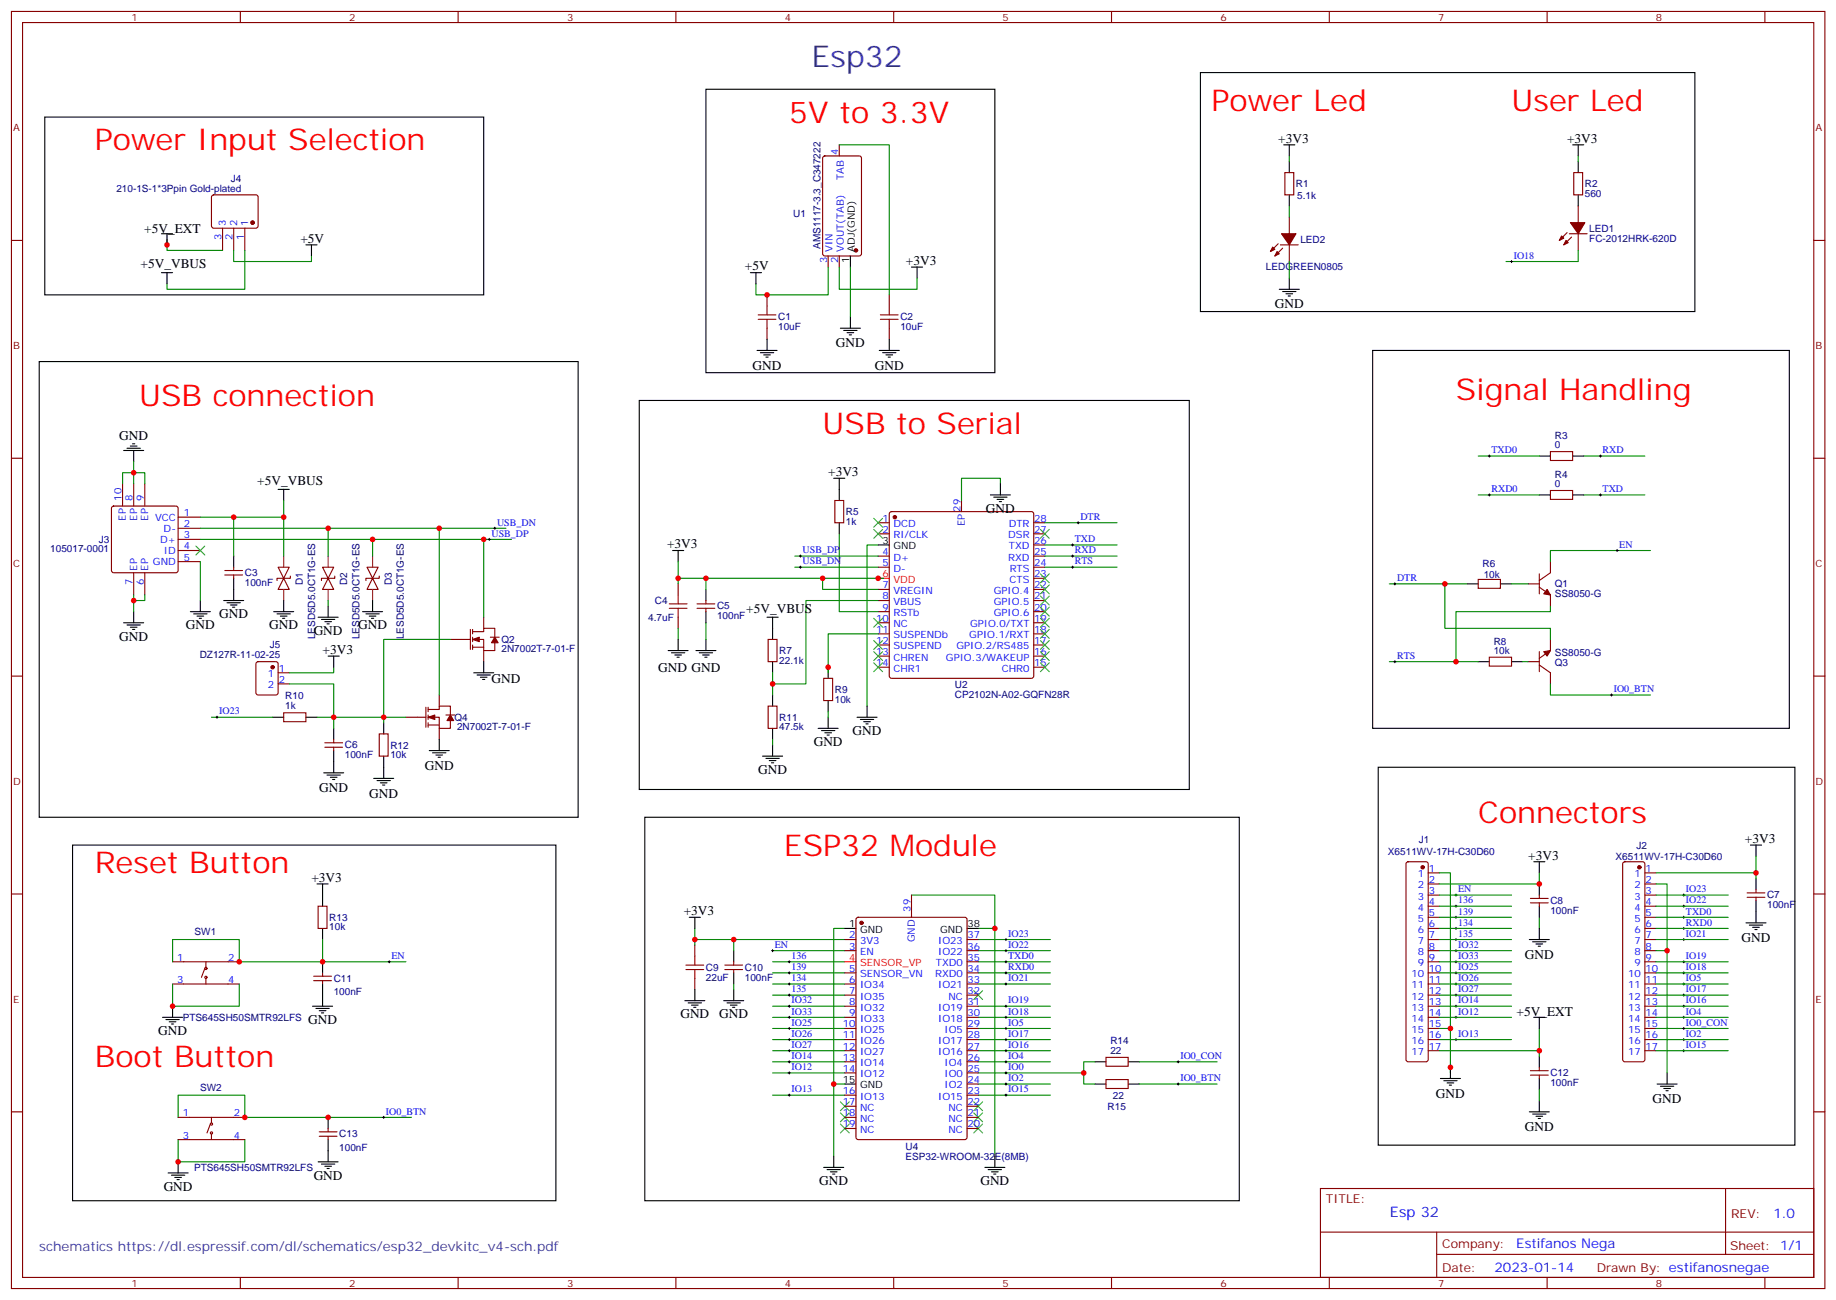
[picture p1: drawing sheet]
<svg xmlns="http://www.w3.org/2000/svg" width="583mm" height="413mm" viewBox="0 0 583 413" stroke-linecap="round" stroke-linejoin="round" font-family="sans-serif">
<g fill="none" stroke="#870000" stroke-width=".35">
<path d="M3.6 3.6h575.8v405.4h-575.8zM7.2 7.2h568.6v398.2h-568.6zM76.3 3.6v3.6M145.5 3.6v3.6M214.6 3.6v3.6M283.7 3.6v3.6M352.9 3.6v3.6M422 3.6v3.6M491.2 3.6v3.6M560.3 3.6v3.6M261.4 49.7l.5-.2h10.9l.7 .4v30.6l-.5 .7h-11.1l-.7-.4v-30.6zM266.5 46v3.5"/>
<path d="M407.9 54.8h2.8v7h-2.8zM499.6 54.8h2.9v7h-2.9zM3.6 76.3h3.6M67.4 62l.4-.2h13.4l.5 .2 .3 .5-.1 9.5-.7 .4h-13.6l-.5-.7v-9.2zM70.7 72.4v7.1M74.2 72.4v7.1M77.7 72.4v7.1M405.8 77.4l-2.5 2.4M406.5 77.7h5.7M407.2 78.8l-2.5 2.4M409.3 68.9v5.3M409.3 77.7v5.3"/>
<path d="M497.5 73.8l-2.4 2.5M498.2 74.2h5.7M498.9 75.2l-2.4 2.5M501.1 65.4v5.3M501.1 74.2v5.3M575.8 76.3h3.6M243.5 93.6v3.5M262.9 81.2v3.6M266.5 81.2v3.6M282.3 93.6v3.5M243.5 104.2v3.5M282.3 104.2v3.5"/>
<path d="M3.6 145.5h3.6M38.9 153.6v7M42.4 153.6v7M46 153.6v7M265 158.9h2.9v7h-2.9zM305.3 158.9v3.5M492.2 155.7h7.1v2.8h-7.1zM492.2 143.3h7.1v2.9h-7.1zM575.8 145.5h3.6M35.6 160.8l.5-.2h19.7l.5 .2 .3 .5v19.8l-.3 .5-.5 .2h-19.7l-.5-.2-.2-.5v-19.8zM56.6 164.1h7M56.6 167.7h7"/>
<path d="M56.6 171.2h7M56.6 174.7h7M56.6 178.3h7M278.8 165.9h3.5M278.8 169.4h3.5M278.8 176.5h3.5M282.6 162.6l.4-.2h44.5l.5 .2 .2 .5v51.5l-.2 .5-.5 .2h-44.5l-.5-.2-.2-.5v-51.5zM328.2 165.9h3.5M328.2 169.4h3.5M328.2 176.5h3.5M328.2 173h3.5M492.2 178.3v3.5l-3.5 2.5"/>
<path d="M42.4 181.8v7M46 181.8v7M71.4 182.5h5.6M71.4 181.1h5.6M74.2 180v1.1M74.2 182.5v1.1M88.3 180h3.5l-1.7 3.6zM90.1 183.6l1.7 3.5h-3.5zM92.2 182.8v.8h-4.3v.7M102.4 180h3.5l-1.7 3.6zM104.2 183.6l1.7 3.5h-3.5zM106.3 182.8v.8h-4.2v.7"/>
<path d="M116.5 180h3.6l-1.8 3.6zM118.3 183.6l1.8 3.5h-3.6zM120.4 182.8v.8h-4.2v.7M149.3 199.8v6.3M150 199.8v1.4M153.6 195.9v3.5M215.3 185.3v3.5M215.3 195.9v3.5M221.3 193.1h5.6M221.3 191.7h5.6M224.1 190.6v1.1M224.1 193.1v1"/>
<path d="M278.8 180h3.5M278.8 187.1h3.5M278.8 190.6h3.5M278.8 194.1h3.5M278.8 197.7h3.5M328.2 180h3.5M328.2 187.1h3.5M328.2 190.6h3.5M328.2 194.1h3.5M328.2 197.7h3.5M328.2 183.6h3.5M469.3 183.9h7.1v2.8h-7.1z"/>
<path d="M485.2 185.3h3.5M488.7 186.4l3.5 2.4v3.6M488.7 182.1v6.4M3.6 214.6h3.6M81.5 210.2l.5-.2h5.6l.6 .4 .1 9.5-.5 .6-5.8 .1-.7-.5-.1-9.4zM88.3 213.5h3.5M88.3 217.1h3.5M143 203h6.3M150 200.5h3.6v-1.1h3.5v2.8M150 203h3.6v3.5h3.5v-2.5M150 205.4h3.6M150 202.2v1.5"/>
<path d="M150 204.7v1.4M153.6 206.5v3.5M155.7 202.2h2.8M243.9 203h2.8v7h-2.8zM261.5 215.3h2.8v7.1h-2.8zM278.8 201.2h3.5M278.8 204.7h3.5M278.8 208.2h3.5M278.8 211.8h3.5M328.2 201.2h3.5M328.2 204.7h3.5M328.2 208.2h3.5"/>
<path d="M328.2 211.8h3.5M472.8 208.6h7.1v2.8h-7.1zM485.2 210h3.5M488.7 211.1l3.5 2.4v3.6M488.7 206.8v6.4M492.2 203v3.5l-3.5 2.5M575.8 214.6h3.6M90.1 226.2h7v2.9h-7zM103.1 237.2h5.7M103.1 235.8h5.7M105.9 234.7v1.1M105.9 237.2v1"/>
<path d="M120.4 232.9h2.8v7.1h-2.8zM128.9 227.6h6.3M135.2 224.5v6.3M135.9 225.2h3.6v-1.1h3.5v2.8M135.9 227.6h3.6v3.6h3.5v-2.5M135.9 230.1h3.6M135.9 224.5v1.4M135.9 226.9v1.5M135.9 229.4v1.4M139.5 220.6v3.5M139.5 231.2v3.5M141.6 226.9h2.8"/>
<path d="M243.9 224.1h2.8v7.1h-2.8zM446.6 273.7l.5-.2h5.6l.5 .2 .2 .5v62.1l-.2 .5-.5 .2h-5.6l-.5-.2-.2-.5v-62.1zM453.4 277h3.6M515.4 273.7l.5-.2h5.6l.5 .2 .2 .5v62.1l-.2 .5-.5 .2h-5.6l-.5-.2-.2-.5v-62.1zM522.2 277h3.5M3.6 283.7h3.6M101 287.6h2.8v7.1h-2.8zM220.6 300v3.5M268.2 298.2h3.5M272 291.4l.5-.3h33.8l.7 .5v69.4l-.4 .6-34.1 .1-.7-.5-.1-69.3zM289.4 284.1v7M307 298.2h3.6"/>
<path d="M453.4 280.6h3.6M453.4 284.1h3.6M453.4 287.6h3.6M453.4 291.1h3.6M453.4 294.7h3.6M453.4 298.2h3.6M485.9 286.6h5.6M485.9 285.2h5.6M488.7 284.1v1.1M488.7 286.6v1M522.2 280.6h3.5M522.2 284.1h3.5"/>
<path d="M522.2 287.6h3.5M522.2 291.1h3.5M522.2 294.7h3.5M522.2 298.2h3.5M554.7 284.8h5.6M554.7 283.4h5.6M557.5 282.3v1.1M557.5 284.8v1.1M575.8 283.7h3.6M54.8 312.3h21.2M54.8 305.3h21.2M65 307.4l-1 2.8"/>
<path d="M65.4 305.3v1.7M65.4 310.6v1.7M99.6 311.3h5.6M99.6 309.8h5.6M102.4 308.8v1M102.4 311.3v1M220.6 310.6v3.5M230.1 307.7h5.7M230.1 306.3h5.7M232.9 305.3v1M232.9 307.7v1.1M268.2 312.3h3.5"/>
<path d="M268.2 301.7h3.5M268.2 308.8h3.5M268.2 315.8h3.5M268.2 319.4h3.5M307 312.3h3.6M307 305.3h3.6M307 301.7h3.6M307 308.8h3.6M307 315.8h3.6M307 319.4h3.6M453.4 312.3h3.6M453.4 305.3h3.6"/>
<path d="M453.4 301.7h3.6M453.4 308.8h3.6M453.4 315.8h3.6M453.4 319.4h3.6M522.2 312.3h3.5M522.2 305.3h3.5M522.2 301.7h3.5M522.2 308.8h3.5M522.2 315.8h3.5M522.2 319.4h3.5M268.2 322.9h3.5M268.2 326.4h3.5"/>
<path d="M268.2 330h3.5M268.2 333.5h3.5M268.2 337h3.5M307 322.9h3.6M307 326.4h3.6M307 330h3.6M307 333.5h3.6M307 337h3.6M351.1 335.6h7.1v2.8h-7.1zM453.4 322.9h3.6M453.4 326.4h3.6M453.4 330h3.6"/>
<path d="M453.4 333.5h3.6M485.9 339.8h5.6M488.7 338.8v1M522.2 322.9h3.5M522.2 326.4h3.5M522.2 330h3.5M522.2 333.5h3.5M3.6 352.9h3.6M56.6 354.6h21.1M66.8 356.8l-1.1 2.8M67.1 354.6v1.8M67.1 359.9v1.8"/>
<path d="M101.4 359.2h5.6M104.2 358.2v1M268.2 354.6h3.5M268.2 340.5h3.5M268.2 347.6h3.5M268.2 351.1h3.5M268.2 358.2h3.5M307 354.6h3.6M307 340.5h3.6M307 344.1h3.6M307 347.6h3.6M307 351.1h3.6"/>
<path d="M307 358.2h3.6M351.1 342.7h7.1v2.8h-7.1zM485.9 341.2h5.6M488.7 341.2v1.1M575.8 352.9h3.6M56.6 361.7h21.1M101.4 360.6h5.6M104.2 360.6v1.1M419.2 377.2h156.6v28.2h-156.6zM547.8 377.2v20.9M419.2 391.1h156.5M456.1 398.1h119.6"/>
<path d="M456.1 391.1v14.1M76.3 405.4v3.6M145.5 405.4v3.6M214.6 405.4v3.6M283.7 405.4v3.6M352.9 405.4v3.6M422 405.4v3.6M491.2 405.4v3.6M560.3 405.4v3.6"/>
<circle cx="65.4" cy="310.2" r=".35"/>
<circle cx="65.4" cy="307.4" r=".35"/>
<circle cx="67.1" cy="356.8" r=".35"/>
<circle cx="67.1" cy="359.6" r=".35"/>
</g>
<g fill="#870000" stroke="#870000" stroke-width=".35">
<path d="M491.2 187.1l1 1.7-2.1-.3z"/>
<path d="M490.1 206.8l2.1-.3-1 1.7z"/>
<path d="M406.9 74.2h4.5l-2.1 3.5z"/>
<path d="M404 78.4l.7 .7-1.4 .7z"/>
<path d="M405.4 79.8l.8 .7-1.5 .7z"/>
<path d="M150 203l2.2-.8v1.5z"/>
<path d="M157.1 202.2l1.1 1.8h-2.2z"/>
<path d="M135.9 227.6l2.1-.7v1.5z"/>
<path d="M143 226.9l1 1.8h-2.1z"/>
<path d="M497.2 76.3l.7 .7-1.4 .7z"/>
<path d="M495.8 74.9l.7 .7-1.4 .7z"/>
<path d="M498.6 70.7h4.6l-2.1 3.5z"/>
<circle cx="271.7" cy="79.5" r=".53"/>
<circle cx="284.1" cy="164.1" r=".53"/>
<circle cx="80.2" cy="70.7" r=".53"/>
<circle cx="451.7" cy="275.3" r=".53"/>
<circle cx="520.5" cy="275.3" r=".53"/>
<circle cx="86.5" cy="211.8" r=".53"/>
<circle cx="273.5" cy="292.9" r=".53"/>
</g>
<g fill="none" stroke="#000" stroke-width=".35">
<path d="M14.2 37.1h139.4v56.5h-139.4zM224.1 28.3h91.7v90h-91.7zM381.1 23h157v75.9h-157zM407.6 46h3.5M409.3 46v3.5M409.3 51.3v3.5M499.3 46h3.5M501.1 46v3.5M501.1 51.3v3.5M51.3 74.2h3.5M53 74.2v3.5M97.1 77.7h3.5"/>
<path d="M98.9 77.7v3.5M409.3 61.8v3.6M501.1 61.8v3.6M51.3 86.5h3.5M53 86.5v3.6M238.2 86.5h3.6M240 86.5v3.6M270 81.2v3.6M289.4 84.8h3.5M291.1 84.8v3.5M406.2 91.8h6.3M407.2 92.5h4.2"/>
<path d="M408.3 93.2h2.1M409 93.9h.7M409.3 88.3v3.5M12.5 114.8h171.1v144.6h-171.1zM240.3 111.2h6.4M241.4 111.9h4.2M242.5 112.6h2.1M243.2 113.3h.7M243.5 107.7v3.5M266.8 104.2h6.4M267.9 104.9h4.2M268.9 105.6h2.1"/>
<path d="M269.6 106.3h.7M270 100.6v3.6M279.2 111.2h6.3M280.2 111.9h4.2M281.3 112.6h2.1M282 113.3h.7M282.3 107.7v3.5M435.8 111.2h132.3v120h-132.3zM203 127.1h174.6v123.5h-174.6zM39.3 143h6.3M40.3 142.3h4.3M41.4 141.6h2.1"/>
<path d="M42.1 140.9h.7M42.4 143v3.5M88.3 155.3h3.5M90.1 155.3v3.6M264.7 151.8h3.5M266.5 151.8v7.1M314.4 157.1h6.4M315.5 157.8h4.2M316.5 158.5h2.2M317.3 159.2h.7M317.6 153.6v3.5M488.7 157.1h3.5"/>
<path d="M488.7 144.7h3.5M499.3 157.1h3.5M499.3 144.7h3.5M74.2 176.5v3.5M213.5 174.7h3.6M215.3 174.7v3.6M266.5 165.9v3.5M278.8 173h3.5M39.3 197.7h6.3M40.3 198.4h4.3M41.4 199.1h2.1M42.1 199.8h.7"/>
<path d="M42.4 194.1v3.6M60.4 194.1h6.4M61.5 194.8h4.2M62.5 195.5h2.2M63.3 196.3h.7M63.6 190.6v3.5M71 190.6h6.4M72.1 191.3h4.2M73.1 192h2.1M73.8 192.7h.7M74.2 183.6v7M86.9 194.1h6.3"/>
<path d="M87.9 194.8h4.3M89 195.5h2.1M89.7 196.3h.7M90.1 190.6v3.5M101 195.9h6.4M102.1 196.6h4.2M103.1 197.3h2.1M103.8 198h.7M104.2 192.4v3.5M115.1 194.1h6.4M116.2 194.8h4.2M117.2 195.5h2.1"/>
<path d="M117.9 196.3h.7M118.3 190.6v3.5M224.1 187.1v3.5M224.1 194.1v3.6M243.5 195.9h3.6M245.3 195.9v7.1M465.8 185.3h3.5M476.4 185.3h3.5M104.2 208.2h3.5M105.9 208.2v3.6M150.4 213.5h6.3M151.4 214.2h4.3"/>
<path d="M152.5 214.9h2.1M153.2 215.7h.7M153.6 210v3.5M212.1 206.5h6.4M213.2 207.2h4.2M214.2 207.9h2.2M214.9 208.6h.8M215.3 203v3.5M220.9 206.5h6.4M222 207.2h4.2M223.1 207.9h2.1M223.8 208.6h.7"/>
<path d="M224.1 203v3.5M245.3 210v3.5M262.9 211.8v3.5M469.3 210h3.5M479.9 210h3.5M86.5 227.6h3.6M97.1 227.6h3.5M105.9 231.2v3.5M105.9 238.2v7.1M121.8 229.4v3.5M121.8 240v7.1M136.3 238.2h6.3"/>
<path d="M137.3 238.9h4.3M138.4 239.6h2.1M139.5 234.7v3.5M242.1 240h6.4M245.3 220.6v3.5M245.3 231.2v3.5M245.3 236.5v3.5M259.8 231.2h6.3M260.8 231.9h4.2M261.9 232.6h2.1M262.6 233.3h.7M262.9 222.4v3.5"/>
<path d="M262.9 227.6v3.6M272.1 227.6h6.3M273.2 228.4h4.2M274.2 229.1h2.1M274.9 229.8h.7M275.3 224.1v3.5M102.8 245.3h6.3M103.8 246h4.3M104.9 246.7h2.1M105.6 247.4h.7M118.6 247.1h6.4M119.7 247.8h4.2"/>
<path d="M120.8 248.5h2.1M121.5 249.2h.7M139.1 240.3h.7M204.7 259.4h188.8v121.7h-188.8zM243.2 240.7h4.2M244.2 241.4h2.1M244.9 242.1h.7M437.6 243.5h132.2v120h-132.2zM23 268.2h153.5v112.9h-153.5zM486.9 273.5h3.6M488.7 273.5v3.5M555.7 268.2h3.6"/>
<path d="M557.5 268.2v3.5M557.5 278.8v3.5M100.6 280.6h3.6M102.4 280.6v7M102.4 294.7v3.5M218.8 291.1h3.6M220.6 291.1v3.6M268.2 294.7h3.5M307 294.7h3.6M485.5 298.2h6.4M486.6 298.9h4.2M487.6 299.6h2.2"/>
<path d="M488.7 280.6v3.5M488.7 287.6v3.5M488.7 294.7v3.5M554.3 292.9h6.4M555.4 293.6h4.2M556.4 294.3h2.2M557.1 295h.7M557.5 285.9v7M54.8 319.4v3.5M99.2 319.4h6.4M102.4 305.3v3.5M102.4 312.3v7.1"/>
<path d="M217.4 317.6h6.4M218.5 318.3h4.2M219.5 319h2.2M220.2 319.7h.7M220.6 314.1v3.5M229.8 317.6h6.3M230.8 318.3h4.3M231.9 319h2.1M232.6 319.7h.7M232.9 301.7v3.6M232.9 308.8v3.5M232.9 314.1v3.5"/>
<path d="M488.4 300.3h.7M51.6 322.9h6.4M52.7 323.6h4.2M53.7 324.3h2.1M54.4 325h.7M100.3 320.1h4.2M101.4 320.8h2.1M102.1 321.5h.7M347.6 337h3.5M358.2 337h3.5M460.5 338.8v3.5M486.9 322.9h3.6"/>
<path d="M488.7 322.9v3.5M488.7 335.2v3.6M104.2 354.6v3.6M268.2 344.1h3.5M347.6 344.1h3.5M358.2 344.1h3.5M457.3 342.3h6.4M458.4 343h4.2M459.4 343.7h2.1M460.1 344.4h.7M485.5 352.9h6.4M486.6 353.6h4.2"/>
<path d="M487.6 354.3h2.2M488.4 355h.7M488.7 342.3v3.5M488.7 349.4v3.5M526.1 344.1h6.3M527.2 344.8h4.2M528.2 345.5h2.1M528.9 346.2h.7M529.3 340.5v3.6M53.4 372.3h6.3M54.4 373h4.3M55.5 373.7h2.1"/>
<path d="M56.2 374.4h.7M56.6 368.8v3.5M101 368.8h6.4M102.1 369.5h4.2M103.1 370.2h2.1M103.8 370.9h.7M104.2 361.7v7.1M261.5 370.5h6.4M262.6 371.2h4.2M263.6 371.9h2.1M264.3 372.6h.7M264.7 367v3.5"/>
<path d="M312.7 370.5h6.3M313.7 371.2h4.3M314.8 371.9h2.1M315.5 372.6h.7M315.8 367v3.5"/>
</g>
<path d="M90.1 176.5v3.5M104.2 176.5v3.5M118.3 176.5v3.5M90.1 187.1v3.5M104.2 187.1v3.5M118.3 187.1v3.5" fill="none" stroke="#8c2424" stroke-width=".35"/>
<g fill="none" stroke="#a10000" stroke-width=".35">
<path d="M240.7 99.9h5.6M243.5 97.1v2.8M279.5 99.9h5.7M282.3 97.1v2.8M240.7 101.4h5.6M243.5 101.4v2.8M279.5 101.4h5.7M282.3 101.4v2.8M212.5 193.1h5.6M212.5 191.7h5.6M215.3 188.8v2.9M215.3 193.1v2.8"/>
<path d="M217.8 307.7h5.6M217.8 306.3h5.6M220.6 303.5v2.8M220.6 307.7v2.9"/>
</g>
<g fill="none" stroke="#008700" stroke-width=".35">
<path d="M266.5 46h15.8v47.6M409.3 49.5v1.8M501.1 49.5v1.8M53 76v3.5h17.7M74.2 79.5v3.5h24.7v-1.8M77.7 79.5v12.3h-24.7v-1.7M409.3 65.4v3.5M501.1 79.5v3.5h-23M262.9 84.8v8.8h-22.9v-3.5M266.5 84.8v7h24.6v-3.5M270 84.8v15.8M409.3 83v5.3"/>
<path d="M38.9 153.6v-3.6h7.1v3.6M42.4 146.5v7.1M90.1 158.9v5.2M317.6 153.6v-1.8h-12.3v7.1M469.3 144.7h19.4M469.3 157.1h19.4M502.8 144.7h19.4M502.8 157.1h19.4M63.6 164.1h10.6v12.4M63.6 167.7h97M63.6 171.2h98.8M63.6 178.3v12.3"/>
<path d="M74.2 164.1h15.9v12.4M104.2 167.7v8.8M118.3 171.2v5.3M139.5 167.7v52.9M153.6 171.2v24.7M215.3 178.3v5.3M252.3 176.5h26.5M266.5 169.4v24.7h12.3M278.8 173h-3.5v51.1M331.7 176.5h22.9M331.7 165.9h22.9M331.7 173h22.9"/>
<path d="M524 174.7h-31.8v3.6M42.4 188.8v5.3M46 188.8v1.8h-3.6M104.2 190.6v1.8M215.3 199.4v3.6M224.1 183.6v3.5M224.1 197.7v5.3M252.3 180h26.5M261.2 183.6v3.5h17.6M278.8 190.6h-22.9v26.5h-10.6M280.6 183.6h-65.3v1.7M331.7 180h22.9"/>
<path d="M441.1 185.3h17.6M465.8 185.3h-7.1v14.1h33.5v3.6M479.9 185.3h5.3M492.2 192.4v1.7h-30v15.9h7.1M91.8 217.1h14.1v10.5h-5.3M105.9 211.8v1.7h-14.1M143 203h-21.2v24.6h7.1M245.3 213.5v7.1M278.8 201.2h-15.9v12.3M441.1 210h21.1M483.4 210h1.8M492.2 217.1v3.5h31.8"/>
<path d="M67.1 227.6h19.4M121.8 229.4v-1.8h-15.9v3.6M245.3 234.7v1.8M262.9 225.9v1.7M457 277h3.5v63.5M488.7 277v3.6h-31.7M557.5 271.7v5.3h-31.8M557.5 277v1.8M102.4 298.2v7.1M220.6 294.7v3.5M232.9 298.2v3.5M268.2 298.2h-47.6v1.8"/>
<path d="M268.2 294.7h-3.5v72.3M289.4 284.1h26.4v10.6M310.6 294.7h5.2v72.3M310.6 298.2h22.9M457 298.2h22.9M457 294.7h22.9M457 291.1h22.9M457 287.6h22.9M457 284.1h22.9M488.7 291.1v3.6M525.7 280.6h3.6v59.9M525.7 298.2h23"/>
<path d="M525.7 294.7h23M525.7 291.1h23M525.7 287.6h23M525.7 284.1h23M54.8 312.3v7.1h21.2v-7.1M54.8 305.3v-7.1h21.2v7.1h52.9M232.9 312.3v1.8M245.3 301.7h22.9M245.3 305.3h22.9M245.3 308.8h22.9M245.3 312.3h22.9M245.3 319.4h22.9"/>
<path d="M245.3 315.8h22.9M310.6 301.7h22.9M310.6 305.3h22.9M310.6 308.8h22.9M310.6 312.3h22.9M310.6 319.4h22.9M457 301.7h22.9M457 305.3h22.9M457 308.8h22.9M457 312.3h22.9M457 319.4h22.9M457 315.8h22.9"/>
<path d="M525.7 301.7h3.6M525.7 305.3h23M525.7 308.8h23M525.7 312.3h23M525.7 319.4h23M525.7 315.8h23M245.3 322.9h22.9M245.3 326.4h22.9M245.3 337h22.9M245.3 333.5h22.9M245.3 330h22.9M310.6 322.9h22.9"/>
<path d="M310.6 326.4h22.9M310.6 337h22.9M310.6 333.5h22.9M310.6 330h22.9M347.6 337h-3.5v7.1h3.5M361.7 337h24.7M457 322.9h22.9M457 326.4h3.5M457 330h22.9M488.7 326.4v7.1h-31.7M488.7 333.5v1.7M525.7 326.4h23"/>
<path d="M525.7 322.9h23M525.7 333.5h23M525.7 330h23M56.6 354.6v-7h21.1v7h52.9M245.3 340.5h22.9M245.3 347.6h22.9M264.7 344.1h3.5M310.6 340.5h33.5M310.6 344.1h22.9M310.6 347.6h22.9M361.7 344.1h24.7M488.7 345.8v3.6"/>
<path d="M56.6 361.7v7.1h21.1v-7.1"/>
</g>
<g fill="none" stroke="#000" stroke-width=".32">
<path d="M479.5 83h.7M479.9 82.7v.7M472.5 144.7h.7M472.5 157.1h.7M472.8 144.4v.7M472.8 156.7v.7M507.8 144.7h.7M507.8 157.1h.7M508.1 144.4v.7M508.1 156.7v.7M155 171.2h.7M155.3 170.9v.7"/>
<path d="M156.7 167.7h.7M157.1 167.3v.7M253.8 176.5h.7M254.1 176.1v.7M254.1 179.7v.7M340.2 176.5h.7M340.2 173h.7M340.5 172.6v.7M340.5 176.1v.7M340.5 179.7v.7M341.9 165.9h.8M342.3 165.6v.7"/>
<path d="M513 174.7h.8M513.4 174.4v.7M253.8 180h.7M340.2 180h.7M442.5 185.3h.7M442.8 185v.7M442.5 210h.7M442.8 209.7v.7M68.5 227.6h.8M68.9 227.3v.7M511.3 220.6h.7M511.6 220.2v.7"/>
<path d="M319 298.2h.7M319.4 297.9v.7M461.9 298.2h.7M461.9 287.6h.7M461.9 291.1h.7M461.9 294.7h.7M461.9 284.1h.7M462.2 283.7v.7M462.2 287.3v.7M462.2 290.8v.7M462.2 294.3v.7M462.2 297.9v.7"/>
<path d="M534.2 298.2h.7M534.2 287.6h.7M534.2 291.1h.7M534.2 294.7h.7M534.2 284.1h.7M534.6 283.7v.7M534.6 287.3v.7M534.6 290.8v.7M534.6 294.3v.7M534.6 297.9v.7M123.2 305.3h.7M123.6 304.9v.7"/>
<path d="M244.9 301.7h.7M245.3 301.4v.7M250.2 305.3h.7M250.2 319.4h.7M250.2 312.3h.7M250.2 315.8h.7M250.2 308.8h.7M250.6 304.9v.7M250.6 308.4v.7M250.6 312v.7M250.6 315.5v.7M250.6 319v.7"/>
<path d="M319 305.3h.7M319 301.7h.7M319 319.4h.7M319 312.3h.7M319 308.8h.7M319.4 301.4v.7M319.4 304.9v.7M319.4 308.4v.7M319.4 312v.7M319.4 319v.7M461.9 305.3h.7M461.9 301.7h.7"/>
<path d="M461.9 319.4h.7M461.9 312.3h.7M461.9 315.8h.7M461.9 308.8h.7M462.2 301.4v.7M462.2 304.9v.7M462.2 308.4v.7M462.2 312v.7M462.2 315.5v.7M462.2 319v.7M534.2 305.3h.7M534.2 319.4h.7"/>
<path d="M534.2 312.3h.7M534.2 315.8h.7M534.2 308.8h.7M534.6 304.9v.7M534.6 308.4v.7M534.6 312v.7M534.6 315.5v.7M534.6 319v.7M250.2 337h.7M250.2 333.5h.7M250.2 330h.7M250.2 322.9h.7"/>
<path d="M250.2 326.4h.7M250.6 322.5v.8M250.6 326.1v.7M250.6 329.6v.7M250.6 333.1v.7M250.6 336.7v.7M319 337h.7M319 333.5h.7M319 330h.7M319 322.9h.7M319 326.4h.7M319.4 322.5v.8"/>
<path d="M319.4 326.1v.7M319.4 329.6v.7M319.4 333.1v.7M319.4 336.7v.7M373.7 337h.7M374.1 336.7v.7M461.9 330h.7M461.9 322.9h.7M462.2 322.5v.8M462.2 329.6v.7M534.2 333.5h.7M534.2 330h.7"/>
<path d="M534.2 322.9h.7M534.2 326.4h.7M534.6 322.5v.8M534.6 326.1v.7M534.6 329.6v.7M534.6 333.1v.7M121.5 354.6h.7M121.8 354.3v.7M250.2 340.5h.7M250.2 347.6h.7M250.6 340.2v.7M250.6 347.2v.7"/>
<path d="M319 340.5h.7M319 347.6h.7M319 344.1h.7M319.4 340.2v.7M319.4 343.7v.7M319.4 347.2v.7M373.7 344.1h.7M374.1 343.7v.7"/>
</g>
<path d="M278.8 183.6h3.5M268.2 305.3h3.5" fill="none" stroke="#f00" stroke-width=".35"/>
<g fill="none" stroke="#3c3" stroke-width=".35">
<path d="M62.2 173.3l2.8 2.8M65 173.3l-2.8 2.8M277.4 164.5l2.8 2.8M277.4 168l2.8 2.9M280.2 164.5l-2.8 2.8M280.2 168l-2.8 2.9M330.3 168l2.8 2.9M333.1 168l-2.8 2.9M277.4 196.3l2.8 2.8M280.2 196.3l-2.8 2.8M330.3 199.8l2.8 2.8M330.3 196.3l2.8 2.8"/>
<path d="M330.3 192.7l2.8 2.8M330.3 182.1l2.8 2.9M330.3 185.7l2.8 2.8M330.3 189.2l2.8 2.8M333.1 199.8l-2.8 2.8M333.1 196.3l-2.8 2.8M333.1 192.7l-2.8 2.8M333.1 182.1l-2.8 2.9M333.1 185.7l-2.8 2.8M333.1 189.2l-2.8 2.8M277.4 210.4l2.8 2.8M277.4 203.3l2.8 2.8"/>
<path d="M277.4 206.8l2.8 2.9M280.2 210.4l-2.8 2.8M280.2 203.3l-2.8 2.8M280.2 206.8l-2.8 2.9M330.3 210.4l2.8 2.8M330.3 206.8l2.8 2.9M330.3 203.3l2.8 2.8M333.1 210.4l-2.8 2.8M333.1 206.8l-2.8 2.9M333.1 203.3l-2.8 2.8M309.1 314.4l2.9 2.9M312 314.4l-2.9 2.9"/>
<path d="M266.8 356.8l2.8 2.8M266.8 353.2l2.8 2.9M266.8 349.7l2.8 2.8M269.6 356.8l-2.8 2.8M269.6 353.2l-2.8 2.9M269.6 349.7l-2.8 2.8M309.1 356.8l2.9 2.8M309.1 353.2l2.9 2.9M309.1 349.7l2.9 2.8M312 356.8l-2.9 2.8M312 353.2l-2.9 2.9M312 349.7l-2.9 2.8"/>
</g>
<g fill="#c00">
<circle cx="54.8" cy="319.4" r=".88"/>
<circle cx="76" cy="305.3" r=".88"/>
<circle cx="77.7" cy="354.6" r=".88"/>
<circle cx="56.6" cy="368.8" r=".88"/>
<circle cx="102.4" cy="305.3" r=".88"/>
<circle cx="104.2" cy="354.6" r=".88"/>
<circle cx="232.9" cy="298.2" r=".88"/>
<circle cx="220.6" cy="298.2" r=".88"/>
<circle cx="264.7" cy="344.1" r=".88"/>
<circle cx="315.8" cy="294.7" r=".88"/>
<circle cx="262.9" cy="211.8" r=".88"/>
<circle cx="245.3" cy="217.1" r=".88"/>
<circle cx="261.2" cy="183.6" r=".88"/>
<circle cx="224.1" cy="183.6" r=".88"/>
<circle cx="278.8" cy="183.6" r=".88"/>
<circle cx="215.3" cy="183.6" r=".88"/>
<circle cx="104.2" cy="167.7" r=".88"/>
<circle cx="118.3" cy="171.2" r=".88"/>
<circle cx="74.2" cy="164.1" r=".88"/>
<circle cx="42.4" cy="150" r=".88"/>
<circle cx="42.4" cy="190.6" r=".88"/>
<circle cx="90.1" cy="164.1" r=".88"/>
<circle cx="243.5" cy="93.6" r=".88"/>
<circle cx="344.1" cy="340.5" r=".88"/>
<circle cx="53" cy="77.7" r=".88"/>
<circle cx="460.5" cy="326.4" r=".88"/>
<circle cx="460.5" cy="338.8" r=".88"/>
<circle cx="529.3" cy="301.7" r=".88"/>
<circle cx="488.7" cy="280.6" r=".88"/>
<circle cx="557.5" cy="277" r=".88"/>
<circle cx="488.7" cy="333.5" r=".88"/>
<circle cx="139.5" cy="167.7" r=".88"/>
<circle cx="121.8" cy="227.6" r=".88"/>
<circle cx="105.9" cy="227.6" r=".88"/>
<circle cx="458.7" cy="185.3" r=".88"/>
<circle cx="462.2" cy="210" r=".88"/>
<circle cx="153.6" cy="171.2" r=".88"/>
</g>
<text font-size="9.5" fill="#609" x="257.6" y="21.3">Esp32</text>
<g font-size="9.5" fill="#f00">
<text x="384.6" y="35.4">Power Led</text>
<text x="479.9" y="35.4">User Led</text>
<text x="250.6" y="38.9">5V to 3.3V</text>
<text x="30.1" y="47.7">Power Input Selection</text>
<text x="44.2" y="128.9">USB connection</text>
<text x="462.2" y="127.1">Signal Handling</text>
<text x="261.2" y="137.7">USB to Serial</text>
<text x="469.3" y="261.2">Connectors</text>
<text x="248.8" y="271.7">ESP32 Module</text>
<text x="30.1" y="277">Reset Button</text>
<text x="30.1" y="338.8">Boot Button</text>
</g>
<text font-size="4.6" fill="#00f" x="441.3" y="386.3">Esp 32</text>
<g font-size="4.2">
<text x="405.8" y="45.3">+3V3</text>
<text x="497.5" y="45.3">+3V3</text>
<text x="45.8" y="73.8">+5V_EXT</text>
<text x="95.4" y="77">+5V</text>
<text x="44.7" y="85.2">+5V_VBUS</text>
<text x="236.5" y="85.8">+5V</text>
<text x="287.6" y="84.1">+3V3</text>
<text x="404.7" y="97.9">GND</text>
<text x="265.4" y="110.2">GND</text>
<text x="238.9" y="117.3">GND</text>
<text x="277.7" y="117.3">GND</text>
<text x="37.9" y="139.8">GND</text>
<text x="81.7" y="153.9">+5V_VBUS</text>
<text x="262.9" y="151.1">+3V3</text>
<text x="313" y="162.7">GND</text>
<text x="211.8" y="174">+3V3</text>
<text x="69.6" y="196.3">GND</text>
<text x="236.9" y="194.5">+5V_VBUS</text>
<text x="37.9" y="203.3">GND</text>
<text x="59" y="199.8">GND</text>
<text x="85.5" y="199.8">GND</text>
<text x="99.6" y="201.5">GND</text>
<text x="113.7" y="199.8">GND</text>
<text x="102.4" y="207.5">+3V3</text>
<text x="209" y="213.2">GND GND</text>
<text x="156" y="216.7">GND</text>
<text x="270.7" y="233.3">GND</text>
<text x="258.3" y="236.8">GND</text>
<text x="134.9" y="244.3">GND</text>
<text x="240.7" y="245.6">GND</text>
<text x="101.4" y="251.4">GND</text>
<text x="117.2" y="253.1">GND</text>
<text x="554" y="267.5">+3V3</text>
<text x="485.2" y="272.8">+3V3</text>
<text x="98.9" y="279.9">+3V3</text>
<text x="217.1" y="290.4">+3V3</text>
<text x="552.9" y="299">GND</text>
<text x="484.1" y="304.3">GND</text>
<text x="216" y="323.3">GND</text>
<text x="228.4" y="323.3">GND</text>
<text x="481.5" y="322.5">+5V_EXT</text>
<text x="50.2" y="328.5">GND</text>
<text x="97.8" y="325">GND</text>
<text x="455.9" y="348.4">GND</text>
<text x="524.7" y="350.1">GND</text>
<text x="484.1" y="359">GND</text>
<text x="52" y="377.9">GND</text>
<text x="99.6" y="374.4">GND</text>
<text x="260.1" y="376.2">GND</text>
<text x="311.3" y="376.2">GND</text>
</g>
<g font-size="4.2" fill="#00f">
<text x="563" y="386.5">1.0</text>
<text x="481.4" y="396">Estifanos Nega</text>
<text x="474.5" y="403.9">2023-01-14</text>
</g>
<text font-size="4.2" fill="#609" x="12.5" y="397">schematics https://dl.espressif.com/dl/schematics/esp32_devkitc_v4-sch.pdf</text>
<g font-size="3.9" fill="#800">
<text x="421" y="381.8">TITLE:</text>
<text x="549.6" y="386.5">REV:</text>
<text x="457.9" y="396">Company:</text>
<text x="549.2" y="396.6">Sheet: 1/1</text>
<text x="457.9" y="403.7">Date:</text>
<text x="506.9" y="403.8">Drawn By: estifanosnegae</text>
</g>
<g font-size="3.2" fill="#800">
<text x="41.7" y="6.6">1</text>
<text x="110.9" y="6.6">2</text>
<text x="180" y="6.6">3</text>
<text x="249.2" y="6.6">4</text>
<text x="318.3" y="6.6">5</text>
<text x="387.5" y="6.6">6</text>
<text x="456.6" y="6.6">7</text>
<text x="525.7" y="6.6">8</text>
<text x="4.2" y="41.7">A</text>
<text x="576.4" y="41.7">A</text>
<text x="4.2" y="110.9">B</text>
<text x="576.4" y="110.9">B</text>
<text x="4.2" y="180">C</text>
<text x="576.4" y="180">C</text>
<text x="4.2" y="249.2">D</text>
<text x="576.4" y="249.2">D</text>
<text x="4.2" y="318.3">E</text>
<text x="576.4" y="318.3">E</text>
<text x="41.7" y="408.4">1</text>
<text x="110.9" y="408.4">2</text>
<text x="180" y="408.4">3</text>
<text x="249.2" y="408.4">4</text>
<text x="318.3" y="408.4">5</text>
<text x="387.5" y="408.4">6</text>
<text x="456.6" y="408.4">7</text>
<text x="525.7" y="408.4">8</text>
</g>
<g font-size="3.2" fill="#00f">
<text x="266.1" y="49.3" transform="rotate(-90 266.1 49.3)">4</text>
<text x="267.9" y="57.1" transform="rotate(-90 267.9 57.1)">TAB</text>
<text x="71.7" y="71.7" transform="rotate(-90 71.7 71.7)">3</text>
<text x="75.2" y="71.7" transform="rotate(-90 75.2 71.7)">2</text>
<text x="78.8" y="71.7" transform="rotate(-90 78.8 71.7)">1</text>
<text x="70.3" y="76.2" transform="rotate(-90 70.3 76.2)">3</text>
<text x="73.8" y="76.2" transform="rotate(-90 73.8 76.2)">2</text>
<text x="77.4" y="76.2" transform="rotate(-90 77.4 76.2)">1</text>
<text x="262.6" y="83.4" transform="rotate(-90 262.6 83.4)">3</text>
<text x="264.3" y="79.9" transform="rotate(-90 264.3 79.9)">VIN</text>
<text x="266.1" y="83.4" transform="rotate(-90 266.1 83.4)">2</text>
<text x="267.9" y="79.9" transform="rotate(-90 267.9 79.9)">VOUT(TAB)</text>
<text x="480.6" y="82.1">IO18</text>
<text x="473.5" y="143.9">TXD0</text>
<text x="508.8" y="143.9">RXD</text>
<text x="38.6" y="158.9" transform="rotate(-90 38.6 158.9)">10</text>
<text x="42.1" y="158.9" transform="rotate(-90 42.1 158.9)">8</text>
<text x="45.6" y="158.9" transform="rotate(-90 45.6 158.9)">9</text>
<text x="473.5" y="156.2">RXD0</text>
<text x="508.8" y="156.2">TXD</text>
<text x="40" y="165.2" transform="rotate(-90 40 165.2)">EP</text>
<text x="43.5" y="165.2" transform="rotate(-90 43.5 165.2)">EP</text>
<text x="47" y="165.2" transform="rotate(-90 47 165.2)">EP</text>
<text x="49.2" y="165.2">VCC</text>
<text x="58.3" y="163.8">1</text>
<text x="58.3" y="167.3">2</text>
<text x="157.8" y="166.8">USB_DN</text>
<text x="280.1" y="165.6">1</text>
<text x="283.6" y="167.3">DCD</text>
<text x="304.9" y="162.4" transform="rotate(-90 304.9 162.4)">29</text>
<text x="306.3" y="167" transform="rotate(-90 306.3 167)">EP</text>
<text x="320.3" y="167.3">DTR</text>
<text x="328.4" y="165.6">28</text>
<text x="343" y="165">DTR</text>
<text x="50.8" y="172.3">D+</text>
<text x="52" y="168.7">D-</text>
<text x="58.3" y="170.9">3</text>
<text x="156" y="170.3">USB_DP</text>
<text x="280.1" y="169.1">2</text>
<text x="283.6" y="170.9">RI/CLK</text>
<text x="320.1" y="170.9">DSR</text>
<text x="328.4" y="172.6">26</text>
<text x="328.4" y="169.1">27</text>
<text x="341.2" y="172.1">TXD</text>
<text x="514.1" y="173.8">EN</text>
<text x="48.6" y="179.3">GND</text>
<text x="52.1" y="175.8">ID</text>
<text x="58.3" y="174.4">4</text>
<text x="58.3" y="177.9">5</text>
<text x="254.8" y="175.6">USB_DP</text>
<text x="254.8" y="179.1">USB_DN</text>
<text x="280.1" y="176.1">4</text>
<text x="280.1" y="179.7">5</text>
<text x="283.6" y="177.9">D+</text>
<text x="320.1" y="177.9">RXD</text>
<text x="320.3" y="174.4">TXD</text>
<text x="328.4" y="179.7">24</text>
<text x="328.4" y="176.1">25</text>
<text x="341.2" y="175.6">RXD</text>
<text x="341.2" y="179.1">RTS</text>
<text x="42.1" y="185.6" transform="rotate(-90 42.1 185.6)">7</text>
<text x="43.5" y="181.1" transform="rotate(-90 43.5 181.1)">EP</text>
<text x="45.6" y="185.6" transform="rotate(-90 45.6 185.6)">6</text>
<text x="47" y="181.1" transform="rotate(-90 47 181.1)">EP</text>
<text x="283.6" y="181.4">D-</text>
<text x="320.5" y="185">CTS</text>
<text x="320.6" y="181.4">RTS</text>
<text x="328.4" y="183.2">23</text>
<text x="443.5" y="184.4">DTR</text>
<text x="280.1" y="186.7">7</text>
<text x="280.1" y="190.3">8</text>
<text x="283.6" y="188.5">VREGIN</text>
<text x="315.5" y="188.5">GPIO.4</text>
<text x="328.4" y="190.3">21</text>
<text x="328.4" y="186.7">22</text>
<text x="278.1" y="197.3">10</text>
<text x="280.1" y="193.8">9</text>
<text x="283.6" y="192">VBUS</text>
<text x="283.6" y="195.5">RSTb</text>
<text x="315.5" y="195.5">GPIO.6</text>
<text x="315.5" y="192">GPIO.5</text>
<text x="328.4" y="197.3">19</text>
<text x="328.4" y="193.8">20</text>
<text x="278.1" y="200.8">11</text>
<text x="283.6" y="199.1">NC</text>
<text x="283.6" y="202.6">SUSPENDb</text>
<text x="307.7" y="202.6">GPIO.1/RXT</text>
<text x="308" y="199.1">GPIO.0/TXT</text>
<text x="328.4" y="200.8">18</text>
<text x="278.1" y="204.4">12</text>
<text x="278.1" y="207.9">13</text>
<text x="283.6" y="206.1">SUSPEND</text>
<text x="283.6" y="209.7">CHREN</text>
<text x="300.3" y="209.7">GPIO.3/WAKEUP</text>
<text x="303.6" y="206.1">GPIO.2/RS485</text>
<text x="328.4" y="207.9">16</text>
<text x="328.4" y="204.4">17</text>
<text x="443.5" y="209.1">RTS</text>
<text x="85" y="214.9">1</text>
<text x="88.5" y="213.2">1</text>
<text x="278.1" y="211.4">14</text>
<text x="283.6" y="213.2">CHR1</text>
<text x="318.1" y="213.2">CHR0</text>
<text x="328.4" y="211.4">15</text>
<text x="85" y="218.5">2</text>
<text x="88.5" y="216.7">2</text>
<text x="512.3" y="219.7">IO0_BTN</text>
<text x="69.6" y="226.8">IO23</text>
<text x="450.1" y="278.4">1</text>
<text x="450.1" y="282">2</text>
<text x="453.6" y="276.7">1</text>
<text x="453.6" y="280.2">2</text>
<text x="518.9" y="278.4">1</text>
<text x="518.9" y="282">2</text>
<text x="522.4" y="276.7">1</text>
<text x="522.4" y="280.2">2</text>
<text x="450.1" y="285.5">3</text>
<text x="453.6" y="283.7">3</text>
<text x="453.6" y="287.3">4</text>
<text x="463" y="286.7">136</text>
<text x="463" y="283.2">EN</text>
<text x="518.9" y="285.5">3</text>
<text x="522.4" y="283.7">3</text>
<text x="522.4" y="287.3">4</text>
<text x="535.3" y="283.2">IO23</text>
<text x="535.3" y="286.7">IO22</text>
<text x="289" y="289.4" transform="rotate(-90 289 289.4)">39</text>
<text x="450.1" y="289">4</text>
<text x="450.1" y="292.6">5</text>
<text x="453.6" y="290.8">5</text>
<text x="463" y="290.3">139</text>
<text x="463" y="293.8">134</text>
<text x="518.9" y="289">4</text>
<text x="518.9" y="292.6">5</text>
<text x="522.4" y="290.8">5</text>
<text x="535.3" y="293.8">RXD0</text>
<text x="535.3" y="290.3">TXD0</text>
<text x="269.6" y="297.9">2</text>
<text x="273" y="299.6">3V3</text>
<text x="290.4" y="299.1" transform="rotate(-90 290.4 299.1)">GND</text>
<text x="297.9" y="299.6">IO23</text>
<text x="307.2" y="297.9">37</text>
<text x="320.1" y="297.3">IO23</text>
<text x="450.1" y="296.1">6</text>
<text x="450.1" y="299.6">7</text>
<text x="453.6" y="294.3">6</text>
<text x="453.6" y="297.9">7</text>
<text x="463" y="297.3">135</text>
<text x="518.9" y="296.1">6</text>
<text x="518.9" y="299.6">7</text>
<text x="522.4" y="294.3">6</text>
<text x="522.4" y="297.9">7</text>
<text x="535.3" y="297.3">IO21</text>
<text x="56.3" y="304.9">1</text>
<text x="72.4" y="304.9">2</text>
<text x="124.3" y="304.4">EN</text>
<text x="246" y="300.8">EN</text>
<text x="251.3" y="304.4">136</text>
<text x="269.6" y="301.4">3</text>
<text x="273" y="303.1">EN</text>
<text x="297.9" y="303.1">IO22</text>
<text x="307.2" y="301.4">36</text>
<text x="307.2" y="304.9">35</text>
<text x="320.1" y="300.8">IO22</text>
<text x="320.1" y="304.4">TXD0</text>
<text x="450.1" y="303.1">8</text>
<text x="453.6" y="301.4">8</text>
<text x="453.6" y="304.9">9</text>
<text x="463" y="304.4">IO33</text>
<text x="463" y="300.8">IO32</text>
<text x="518.9" y="303.1">8</text>
<text x="522.4" y="301.4">8</text>
<text x="522.4" y="304.9">9</text>
<text x="535.3" y="304.4">IO19</text>
<text x="56.3" y="312">3</text>
<text x="72.4" y="312">4</text>
<text x="251.3" y="311.4">134</text>
<text x="251.3" y="307.9">139</text>
<text x="269.6" y="312">6</text>
<text x="269.6" y="308.4">5</text>
<text x="273" y="310.2">SENSOR_VN</text>
<text x="296.9" y="310.2">RXD0</text>
<text x="297.1" y="306.7">TXD0</text>
<text x="307.2" y="308.4">34</text>
<text x="307.2" y="312">33</text>
<text x="320.1" y="311.4">IO21</text>
<text x="320.1" y="307.9">RXD0</text>
<text x="448.1" y="310.2">10</text>
<text x="450.1" y="306.7">9</text>
<text x="453.6" y="308.4">10</text>
<text x="453.6" y="312">11</text>
<text x="463" y="311.4">IO26</text>
<text x="463" y="307.9">IO25</text>
<text x="516.9" y="310.2">10</text>
<text x="518.9" y="306.7">9</text>
<text x="522.4" y="308.4">10</text>
<text x="522.4" y="312">11</text>
<text x="535.3" y="311.4">IO5</text>
<text x="535.3" y="307.9">IO18</text>
<text x="251.3" y="315">135</text>
<text x="269.6" y="315.5">7</text>
<text x="273" y="317.3">IO35</text>
<text x="273" y="313.7">IO34</text>
<text x="297.9" y="313.7">IO21</text>
<text x="301.1" y="317.3">NC</text>
<text x="307.2" y="315.5">32</text>
<text x="448.1" y="313.7">11</text>
<text x="448.1" y="317.3">12</text>
<text x="453.6" y="315.5">12</text>
<text x="463" y="315">IO27</text>
<text x="516.9" y="313.7">11</text>
<text x="516.9" y="317.3">12</text>
<text x="522.4" y="315.5">12</text>
<text x="535.3" y="315">IO17</text>
<text x="251.3" y="318.5">IO32</text>
<text x="251.3" y="322">IO33</text>
<text x="269.6" y="322.5">9</text>
<text x="269.6" y="319">8</text>
<text x="273" y="320.8">IO32</text>
<text x="297.9" y="320.8">IO19</text>
<text x="307.2" y="319">31</text>
<text x="307.2" y="322.5">30</text>
<text x="320.1" y="322">IO18</text>
<text x="320.1" y="318.5">IO19</text>
<text x="448.1" y="320.8">13</text>
<text x="453.6" y="319">13</text>
<text x="453.6" y="322.5">14</text>
<text x="463" y="318.5">IO14</text>
<text x="463" y="322">IO12</text>
<text x="516.9" y="320.8">13</text>
<text x="522.4" y="319">13</text>
<text x="522.4" y="322.5">14</text>
<text x="535.3" y="322">IO4</text>
<text x="535.3" y="318.5">IO16</text>
<text x="251.3" y="325.5">IO25</text>
<text x="251.3" y="329.1">IO26</text>
<text x="267.5" y="329.6">11</text>
<text x="267.5" y="326.1">10</text>
<text x="273" y="327.8">IO25</text>
<text x="273" y="324.3">IO33</text>
<text x="297.9" y="324.3">IO18</text>
<text x="299.9" y="327.8">IO5</text>
<text x="307.2" y="326.1">29</text>
<text x="307.2" y="329.6">28</text>
<text x="320.1" y="329.1">IO17</text>
<text x="320.1" y="325.5">IO5</text>
<text x="448.1" y="324.3">14</text>
<text x="448.1" y="327.8">15</text>
<text x="453.6" y="326.1">15</text>
<text x="453.6" y="329.6">16</text>
<text x="463" y="329.1">IO13</text>
<text x="516.9" y="324.3">14</text>
<text x="516.9" y="327.8">15</text>
<text x="522.4" y="326.1">15</text>
<text x="522.4" y="329.6">16</text>
<text x="535.3" y="329.1">IO2</text>
<text x="535.3" y="325.5">IO0_CON</text>
<text x="251.3" y="332.6">IO27</text>
<text x="267.5" y="333.1">12</text>
<text x="273" y="334.9">IO27</text>
<text x="273" y="331.4">IO26</text>
<text x="297.9" y="331.4">IO17</text>
<text x="297.9" y="334.9">IO16</text>
<text x="307.2" y="333.1">27</text>
<text x="320.1" y="332.6">IO16</text>
<text x="448.1" y="331.4">16</text>
<text x="448.1" y="334.9">17</text>
<text x="453.6" y="333.1">17</text>
<text x="516.9" y="331.4">16</text>
<text x="516.9" y="334.9">17</text>
<text x="522.4" y="333.1">17</text>
<text x="535.3" y="332.6">IO15</text>
<text x="251.3" y="339.7">IO12</text>
<text x="251.3" y="336.1">IO14</text>
<text x="267.5" y="340.2">14</text>
<text x="267.5" y="336.7">13</text>
<text x="273" y="341.9">IO12</text>
<text x="273" y="338.4">IO14</text>
<text x="299.9" y="338.4">IO4</text>
<text x="299.9" y="341.9">IO0</text>
<text x="307.2" y="336.7">26</text>
<text x="307.2" y="340.2">25</text>
<text x="320.1" y="336.1">IO4</text>
<text x="320.1" y="339.7">IO0</text>
<text x="374.8" y="336.1">IO0_CON</text>
<text x="251.3" y="346.7">IO13</text>
<text x="267.5" y="347.2">16</text>
<text x="299.9" y="345.5">IO2</text>
<text x="307.2" y="343.7">24</text>
<text x="307.2" y="347.2">23</text>
<text x="320.1" y="346.7">IO15</text>
<text x="320.1" y="343.2">IO2</text>
<text x="374.8" y="343.2">IO0_BTN</text>
<text x="122.5" y="353.8">IO0_BTN</text>
<text x="267.5" y="350.8">17</text>
<text x="273" y="352.5">NC</text>
<text x="273" y="349">IO13</text>
<text x="297.9" y="349">IO15</text>
<text x="301.1" y="352.5">NC</text>
<text x="307.2" y="350.8">22</text>
<text x="58.1" y="354.3">1</text>
<text x="74.2" y="354.3">2</text>
<text x="267.5" y="357.8">19</text>
<text x="267.5" y="354.3">18</text>
<text x="273" y="359.6">NC</text>
<text x="273" y="356.1">NC</text>
<text x="301.1" y="356.1">NC</text>
<text x="301.1" y="359.6">NC</text>
<text x="307.2" y="354.3">21</text>
<text x="307.2" y="357.8">20</text>
<text x="58.1" y="361.4">3</text>
<text x="74.2" y="361.4">4</text>
</g>
<g font-size="3.2" fill="#000080">
<text x="73.3" y="57.6">J4</text>
<text x="411.4" y="59.5">R1</text>
<text x="503.2" y="59.5">R2</text>
<text x="36.9" y="60.8">210-1S-1*3Ppin Gold-plated</text>
<text x="411.9" y="63">5.1k</text>
<text x="503.2" y="62.4">560</text>
<text x="251.8" y="68.9">U1</text>
<text x="412.9" y="77.1">LED2</text>
<text x="504.6" y="76.9">FC-2012HRK-620D</text>
<text x="504.6" y="73.7">LED1</text>
<text x="260.5" y="79.1" transform="rotate(-90 260.5 79.1)">AMS1117-3.3_C347222</text>
<text x="401.9" y="85.8">LEDGREEN0805</text>
<text x="247.1" y="101.7">C1</text>
<text x="285.9" y="101.7">C2</text>
<text x="247.1" y="104.9">10uF</text>
<text x="285.9" y="104.9">10uF</text>
<text x="493.6" y="142.3">0</text>
<text x="493.6" y="139.3">R3</text>
<text x="493.6" y="154.6">0</text>
<text x="493.6" y="151.7">R4</text>
<text x="268.6" y="166.7">1k</text>
<text x="268.6" y="163.5">R5</text>
<text x="31.3" y="172.4">J3</text>
<text x="16" y="175.3">105017-0001</text>
<text x="470.7" y="179.9">R6</text>
<text x="77.7" y="182.8">C3</text>
<text x="96.1" y="185.7" transform="rotate(-90 96.1 185.7)">D1</text>
<text x="110.2" y="185.7" transform="rotate(-90 110.2 185.7)">D2</text>
<text x="124.4" y="185.7" transform="rotate(-90 124.4 185.7)">D3</text>
<text x="471.1" y="183.6">10k</text>
<text x="77.7" y="186">100nF</text>
<text x="207.9" y="191.7">C4</text>
<text x="493.6" y="189.6">SS8050-G</text>
<text x="493.6" y="186.5">Q1</text>
<text x="205.8" y="197">4.7uF</text>
<text x="227.6" y="196.6">100nF</text>
<text x="227.6" y="193.4">C5</text>
<text x="100" y="202.9" transform="rotate(-90 100 202.9)">LESD5D5.0CT1G-ES</text>
<text x="114.1" y="202.9" transform="rotate(-90 114.1 202.9)">LESD5D5.0CT1G-ES</text>
<text x="128.2" y="202.9" transform="rotate(-90 128.2 202.9)">LESD5D5.0CT1G-ES</text>
<text x="63.4" y="208.8">DZ127R-11-02-25</text>
<text x="85.6" y="205.6">J5</text>
<text x="159.2" y="207.1">2N7002T-7-01-F</text>
<text x="159.2" y="204.1">Q2</text>
<text x="247.4" y="207.7">R7</text>
<text x="474.2" y="207.5">10k</text>
<text x="474.2" y="204.6">R8</text>
<text x="493.6" y="208.2">SS8050-G</text>
<text x="247.4" y="210.6">22.1k</text>
<text x="493.6" y="211.3">Q3</text>
<text x="265" y="220">R9</text>
<text x="303.2" y="221.5">CP2102N-A02-GQFN28R</text>
<text x="303.2" y="218.3">U2</text>
<text x="90.6" y="225.2">1k</text>
<text x="90.6" y="222">R10</text>
<text x="265" y="223.1">10k</text>
<text x="144.3" y="228.8">Q4</text>
<text x="145.1" y="231.8">2N7002T-7-01-F</text>
<text x="247.4" y="231.8">47.5k</text>
<text x="247.4" y="228.8">R11</text>
<text x="109.5" y="237.5">C6</text>
<text x="123.9" y="237.6">R12</text>
<text x="109.5" y="240.7">100nF</text>
<text x="123.9" y="240.6">10k</text>
<text x="450.4" y="267.6">J1</text>
<text x="519.6" y="269.5">J2</text>
<text x="440.7" y="271.3">X6511WV-17H-C30D60</text>
<text x="512.9" y="272.8">X6511WV-17H-C30D60</text>
<text x="492.2" y="286.9">C8</text>
<text x="561" y="285.2">C7</text>
<text x="104.5" y="292.3">R13</text>
<text x="492.2" y="290.1">100nF</text>
<text x="561" y="288.3">100nF</text>
<text x="61.8" y="296.7">SW1</text>
<text x="104.5" y="295.3">10k</text>
<text x="105.9" y="311.6">C11</text>
<text x="224.1" y="311.3">22uF</text>
<text x="224.1" y="308.1">C9</text>
<text x="236.5" y="311.3">100nF</text>
<text x="236.5" y="308.1">C10</text>
<text x="105.9" y="315.8">100nF</text>
<text x="58.1" y="324.1">PTS645SH50SMTR92LFS</text>
<text x="352.5" y="334.5">22</text>
<text x="352.5" y="331.3">R14</text>
<text x="492.2" y="341.6">C12</text>
<text x="63.6" y="346.1">SW2</text>
<text x="492.2" y="344.8">100nF</text>
<text x="351.6" y="352.3">R15</text>
<text x="353.3" y="348.7">22</text>
<text x="107.7" y="365.2">100nF</text>
<text x="107.7" y="361">C13</text>
<text x="287.5" y="364.9">U4</text>
<text x="61.6" y="371.7">PTS645SH50SMTR92LFS</text>
<text x="287.5" y="368">ESP32-WROOM-32E(8MB)</text>
</g>
<g font-size="3.2">
<text x="269.6" y="83.4" transform="rotate(-90 269.6 83.4)">1</text>
<text x="271.4" y="79.9" transform="rotate(-90 271.4 79.9)">ADJ(GND)</text>
<text x="280.1" y="172.6">3</text>
<text x="283.6" y="174.4">GND</text>
<text x="269.6" y="294.3">1</text>
<text x="273" y="296.1">GND</text>
<text x="298.4" y="296.1">GND</text>
<text x="307.2" y="294.3">38</text>
<text x="267.5" y="343.7">15</text>
<text x="273" y="345.5">GND</text>
</g>
<g font-size="3.2" fill="#f00">
<text x="280.1" y="183.2">6</text>
<text x="283.6" y="185">VDD</text>
<text x="269.6" y="304.9">4</text>
<text x="273" y="306.7">SENSOR_VP</text>
</g>
</svg>
